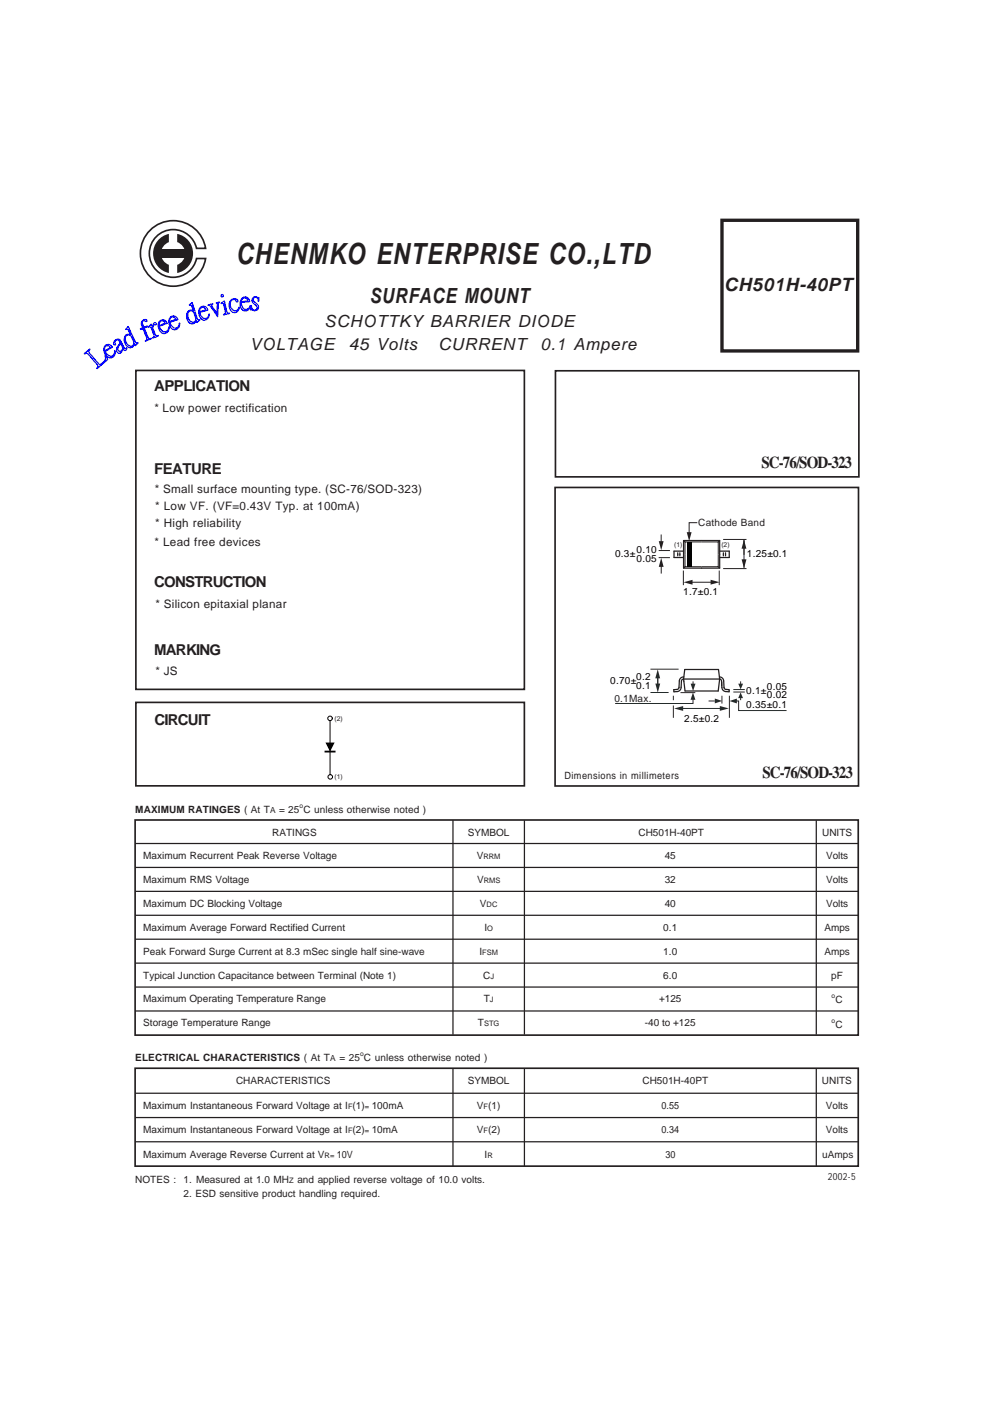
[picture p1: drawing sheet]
<svg xmlns="http://www.w3.org/2000/svg" width="210mm" height="297mm" viewBox="0 0 210 297" stroke-linecap="round" stroke-linejoin="round" font-family="sans-serif">
<path d="M32.1 48.4a6.9 6.9 0 0 1 11.4 4.1h-1.9a5 5 0 0 0-7.8-3.1 5 5 0 0 0 0 8.4 5 5 0 0 0 7.8-3.1h1.9a6.9 6.9 0 0 1-10.2 5 6.9 6.9 0 0 1-1.2-11.3zM28.7 78.4h82.2v67.4h-82.2zM28.7 148.6h82.2v17.6h-82.2zM28.6 173.5h152.9v45.5h-152.9zM28.6 226h152.9v20.7h-152.9z" fill="none" stroke="#231f20" stroke-width=".35"/>
<path d="M152.7 46.6h28.7v27.6h-28.7z" fill="none" stroke="#231f20" stroke-width=".71" stroke-linecap="butt"/>
<g fill="none" stroke="#231f20" stroke-width=".26">
<path d="M28.6 178.4h152.9M95.8 173.5v45.4M110.9 173.5v45.4M172.6 173.5v45.4M28.6 183.5h152.9M28.6 188.6h152.9M28.6 193.6h152.9M28.6 198.7h152.9M28.6 203.7h152.9M28.6 208.8h152.9M28.6 213.9h152.9M28.6 236.4h152.8"/>
<path d="M95.8 226.1v20.6M110.9 226.1v20.6M172.6 226.1v20.6M28.6 241.5h152.8"/>
</g>
<g fill="#231f20">
<path d="M33.8 50.4l1.2-.7 .7-.2v1.7a2.56 2.56 0 0 0-1.7 2.4 2.56 2.56 0 0 0 1.7 2.4v1.8a4.2 4.2 0 0 1-3.2-3.1 4.2 4.2 0 0 1 1.3-4.3z"/>
<path d="M37.5 49.5a4.2 4.2 0 0 1 3.3 4.1 4.2 4.2 0 0 1-3.3 4.2v-1.8a2.55 2.55 0 0 0 1.7-2.4 2.55 2.55 0 0 0-1.7-2.4z"/>
<path d="M33.9 52.7h5.3v1.7h-5.3z"/>
</g>
<path d="M28.6 231.3h152.8" fill="none" stroke="#231f20" stroke-width=".26"/>
<g fill="none" stroke="#000" stroke-width=".21">
<path d="M69.8 152.4v11.5"/>
<circle cx="69.8" cy="152" r=".48"/>
<circle cx="69.8" cy="164.3" r=".48"/>
</g>
<path d="M68.8 157.1h2l-1 1.9z" fill="#000"/>
<path d="M68.8 159h2" fill="none" stroke="#000" stroke-width=".38"/>
<path d="M117.5 78.4h64.1v22.5h-64.1zM117.4 103.1h64.2v63.2h-64.2z" fill="none" stroke="#231f20" stroke-width=".35"/>
<path d="M152.9 114.1h5M152.9 120.3h5" fill="none" stroke="#231f20" stroke-width=".21"/>
<path d="M157.3 114.3v5.8" fill="none" stroke="#232b2a" stroke-width=".21"/>
<g fill="#231f20">
<path d="M157.3 114.2l.5 1.9h-1z"/>
<path d="M156.8 118.3h1.1l-.6 1.9z"/>
</g>
<path d="M157.3 114.2v3.2M152.1 120.7v3.1" fill="none" stroke="#232b2a" stroke-width=".21"/>
<path d="M144.5 120.7v3.1M145.5 123.2h5.3" fill="none" stroke="#231f20" stroke-width=".21"/>
<g fill="#231f20">
<path d="M150.3 122.6l1.9 .6-1.9 .5z"/>
<path d="M144.5 123.2l2-.5v1z"/>
</g>
<path d="M139.3 116.5h2.4M139.3 118h2.4" fill="none" stroke="#231f20" stroke-width=".21"/>
<path d="M139.8 113.1v1.7z" fill="#232b2a" stroke="#232b2a" stroke-width=".21"/>
<path d="M139.3 114.5h1l-.5 1.9z" fill="#231f20"/>
<path d="M139.8 119.6v1.7z" fill="#232b2a" stroke="#231f20" stroke-width=".21"/>
<path d="M139.8 118l.5 1.9h-1z" fill="#231f20"/>
<path d="M143.3 116.9v.7M143.8 116.9v.7M144.6 114.3h7.6v5.9h-7.6zM144.6 116.6h-2.1v1.3h2.1M144.6 114.3l.3 .3M144.9 119.9l-.3 .3M151.9 119.9l.3 .3M152.2 116.6h2v1.3h-2M152.2 114.3l-.3 .3M153 116.9v.7M153.4 116.9v.7" fill="none" stroke="#231f20" stroke-width=".26"/>
<path d="M144.9 114.6h7v5.3h-7zM147.5 110.6h-1.8v2.7" fill="none" stroke="#231f20" stroke-width=".21"/>
<path d="M145.3 114.6h.9v5.2h-.9z" fill="#000"/>
<path d="M145.2 112.6h1.1l-.6 1.9z" fill="#231f20"/>
<path d="M156.6 144.1v1z" fill="#232b2a" stroke="#232b2a" stroke-width=".21"/>
<path d="M156.1 144.6h1l-.5 1.2z" fill="#232b2a"/>
<path d="M146.6 144.1v1z" fill="#232b2a" stroke="#232b2a" stroke-width=".21"/>
<g fill="#232b2a">
<path d="M146.1 144.6h1l-.5 1.6z"/>
<path d="M156.6 146.5l.5 1.2h-1z"/>
</g>
<path d="M156.6 147.4v.7z" fill="#232b2a" stroke="#232b2a" stroke-width=".21"/>
<path d="M146.6 146.5l.5 1.5h-1.1z" fill="#232b2a"/>
<path d="M146.6 147.4v1.4h-16.5" fill="none" stroke="#232b2a" stroke-width=".21"/>
<g fill="#232b2a" stroke="#232b2a" stroke-width=".21">
<path d="M155.1 146.4h2.4z"/>
<path d="M155.1 145.9h2.4z"/>
<path d="M139.1 143.4v2.1z"/>
</g>
<g fill="#232b2a">
<path d="M138.6 144.6h1l-.5 1.9z"/>
<path d="M139.1 141.6l.5 1.9h-1z"/>
</g>
<g fill="#232b2a" stroke="#232b2a" stroke-width=".21">
<path d="M139.1 142.9v2.1z"/>
<path d="M137.6 146.5h3.8z"/>
<path d="M137.6 141.6h5.9z"/>
<path d="M143.7 149.9h8.9z"/>
</g>
<g fill="#232b2a">
<path d="M152.2 149.3l1.9 .6-1.9 .5z"/>
<path d="M142.6 149.9l1.9-.5v1z"/>
</g>
<path d="M149.8 148.3h1.4z" fill="#232b2a" stroke="#232b2a" stroke-width=".21"/>
<path d="M155.4 148.3h.8v2h10.1" fill="none" stroke="#232b2a" stroke-width=".21"/>
<g fill="#232b2a">
<path d="M151.2 147.8l1.5 .5-1.5 .5z"/>
<path d="M154.3 148.3l1.5-.5v1z"/>
</g>
<g fill="#232b2a" stroke="#232b2a" stroke-width=".21">
<path d="M142.4 149.2v2.7z"/>
<path d="M142.4 147.2v.9z"/>
<path d="M154.3 147.2v4.7z"/>
<path d="M143.9 146.5h3.1z"/>
<path d="M152.7 147.2v1.6z"/>
</g>
<path d="M144.6 143.6l.3 2.6h7l.3-2.6M144.6 143.6l.2-2h7.1l.3 2M144.6 143.6h7.6M144.6 143.6l-.5 .4-.1 1.5-.2 .5-.3 .2-1 .1v-.4l.8-.1 .3-.4M144.6 144.1h.1M144.6 143.2l-.5 .1-.3 .4-.2 1.7M152.1 143.6l.5 .4 .1 1.5 .2 .5 .4 .2 .9 .1v-.4l-.8-.1-.3-.4M152.1 143.2l.5 .1 .3 .4 .2 1.7M152.6 144.2v.8" fill="none" stroke="#231f20" stroke-width=".26"/>
<g fill="none" stroke="#00f" stroke-width=".25">
<path d="M17.8 74.8l1.2-1v.1l-.2 .4 .1 .3 2 2.4a.38 .38 0 0 0 .7-.1 1.48 1.48 0 0 0 .7-1.8l.5 1-2.2 1.9-.1-.1 .2-.4-.1-.3-1.9-2.2a.47 .47 0 0 0-.8-.1zM22.3 73.1a.95 .95 0 0 1 1.5 .4l-1.6 .9a1.13 1.13 0 0 0 1.8 .7l.2-1a1.07 1.07 0 0 1-.5 1.6 1.07 1.07 0 0 1-1.5-.8l-.3-1zM22.3 73.3a.65 .65 0 0 1 1.1 .2l-1.2 .7-.1-.6zM24.2 72.1a.79 .79 0 0 1 .9-.4 .79 .79 0 0 1 .6 .7l.6 1.2 .2 .1 .3-.2a.37 .37 0 0 1-.1 .5 .37 .37 0 0 1-.5 0l-.1-.2-.2 .3a.69 .69 0 0 1-1 .5 .69 .69 0 0 1-.2-1.1l.7-.9-.1-.4a.53 .53 0 0 0-.8-.2 .53 .53 0 0 0-.1 .9l-.1 .1a.55 .55 0 0 1-.1-.9zM25.5 72.7l.4 .8a.57 .57 0 0 1-.2 .7 .57 .57 0 0 1-.8-.1 .57 .57 0 0 1 .2-.8zM26.7 71.1a.69 .69 0 0 1 1.1 .2l.5 1.1a.72 .72 0 0 1-.5 .8 .72 .72 0 0 1-.8-.4 1.47 1.47 0 0 1-.3-1.7zM26.9 69.2l.2-.1 1.5 3.2 .6 .3-.5 .5-.2-.4a1.02 1.02 0 0 1-1.1 .9 1.02 1.02 0 0 1-1-1 1.16 1.16 0 0 1-.1-1.2 1.16 1.16 0 0 1 1.1-.7l.2 .1-.5-1.1-.5-.1zM30.2 67.8l.6-.2 .3 .3-.1 .1a.51 .51 0 0 0-.6-.1 .51 .51 0 0 0-.3 .4l.3 .9 .7-.2 .1 .1-.7 .3 .7 1.8a.58 .58 0 0 0 .8 .4l-1.2 .6a.63 .63 0 0 0 .2-.9l-.8-1.8-.5 .2v-.1l.5-.2-.3-.9zM32 68.6l.2 .6 .1-.3a.45 .45 0 0 1 .2-.5 .45 .45 0 0 1 .5 .1 .31 .31 0 0 1-.1 .3 .31 .31 0 0 1-.4-.1l-.2 .8 .5 1.2 .2 .3 .5 .1-1.2 .4 .3-.6-.6-1.4-.2-.3h-.4zM33.8 67.9a.95 .95 0 0 1 1.6 .5l-1.7 .6a1.15 1.15 0 0 0 1.6 1l.4-.8a1.09 1.09 0 0 1-.8 1.4 1.09 1.09 0 0 1-1.3-1l-.1-1zM33.9 68.1a.67 .67 0 0 1 1 .3l-1.3 .5zM36 67.1a.96 .96 0 0 1 1.6 .5l-1.7 .6a1.14 1.14 0 0 0 1.6 1l.4-.8a1.07 1.07 0 0 1-.8 1.4 1.07 1.07 0 0 1-1.3-1.1l-.1-1z"/>
<path d="M36.1 67.2a.66 .66 0 0 1 1.1 .4l-1.3 .4zM39.9 66a.7 .7 0 0 1 1.2 .3l.3 1.1a.72 .72 0 0 1-.6 .8 .72 .72 0 0 1-.8-.5 1.39 1.39 0 0 1-.1-1.7zM40 64.5l.6-.5 1.1 3.3 .1 .3 .5 .1-.6 .5-.2-.4a1.01 1.01 0 0 1-1.1 .7 1.01 1.01 0 0 1-.9-1.1 1.15 1.15 0 0 1 0-1.2 1.15 1.15 0 0 1 1.2-.5l.2 .1-.4-1.2zM42.4 65a.94 .94 0 0 1 1.6 .6l-1.8 .5a1.19 1.19 0 0 0 1.4 1.2l.4-.3 .2-.6a1.08 1.08 0 0 1-.9 1.3 1.08 1.08 0 0 1-1.2-1.1l-.1-1zM42.5 65.2a.67 .67 0 0 1 1 .4l-1.3 .3zM44 64.5l1-.3-.2 .3v.3l1.1 1.5 .1-2-.3-.2 .7-.2-.2 .6-.2 2.5-.6-.9a2.8 2.8 0 0 0-1.3-1.5zM46.8 64.1l.7-.4 .5 2.2 .1 .3 .5 .1-1.3 .3 .3-.3 .1-.3-.4-1.7zM48.8 63.5a.8 .8 0 0 1 .8-.4 .8 .8 0 0 1 .7 .7l-.2 .1a.75 .75 0 0 0-.9-.5 .75 .75 0 0 0-.5 1 1.09 1.09 0 0 0 1.5 1.2l.3-.6a1 1 0 0 1-.8 1.1 1 1 0 0 1-1.1-.8l-.1-1zM51.2 63.1a.95 .95 0 0 1 1-.2 .95 .95 0 0 1 .6 .9l-1.8 .2a1.19 1.19 0 0 0 1.2 1.4l.4-.2 .3-.6a1.08 1.08 0 0 1-1.1 1.2 1.08 1.08 0 0 1-1-1.3l.1-1zM51.3 63.2a.66 .66 0 0 1 1.1 .5l-1.4 .1zM53.5 63a.91 .91 0 0 1 1.2 0l.1-.1-.1 .9-.1-.1a.56 .56 0 0 0-.4-.8 .56 .56 0 0 0-.6 .6l.7 .8a.84 .84 0 0 1 .1 1.3 .84 .84 0 0 1-1.3-.1l-.1 .1 .2-1a.65 .65 0 0 0 .3 .9 .65 .65 0 0 0 .9-.3l-.2-.4-.4-.4a.87 .87 0 0 1-.3-1.4z"/>
<circle cx="47" cy="62.6" r=".25"/>
</g>
<text font-size="6.2" fill="#231f20" x="49.9" y="55.8">CHENMKO ENTERPRISE CO.,LTD</text>
<text font-size="4.4" fill="#231f20" x="78.2" y="64.1">SURFACE MOUNT</text>
<text font-size="3.9" fill="#231f20" x="153.2" y="61.5">CH501H-40PT</text>
<g font-size="3.5" fill="#231f20">
<text x="68.6" y="69.2">SCHOTTKY BARRIER DIODE</text>
<text x="52.8" y="74">VOLTAGE</text>
<text x="73.8" y="74">45 Volts</text>
<text x="92.7" y="74">CURRENT</text>
<text x="114.3" y="74">0.1 Ampere</text>
<text x="161" y="99.1">SC-76/SOD-323</text>
<text x="161.2" y="164.6">SC-76/SOD-323</text>
</g>
<g font-size="3.2" fill="#231f20">
<text x="32.6" y="82.8">APPLICATION</text>
<text x="32.6" y="100.2">FEATURE</text>
<text x="32.6" y="124.2">CONSTRUCTION</text>
<text x="32.6" y="138.5">MARKING</text>
<text x="32.7" y="153.4">CIRCUIT</text>
</g>
<g font-size="2.5" fill="#231f20">
<text x="32.6" y="87.2">* Low power rectification</text>
<text x="32.7" y="104.3">* Small surface mounting type. (SC-76/SOD-323)</text>
<text x="32.8" y="107.9">* Low VF. (VF=0.43V Typ. at 100mA)</text>
<text x="32.8" y="111.6">* High reliability</text>
<text x="32.7" y="115.5">* Lead free devices</text>
<text x="32.9" y="128.6">* Silicon epitaxial planar</text>
<text x="32.9" y="142.7">* JS</text>
</g>
<g font-size="2.1" fill="#231f20">
<text x="147.7" y="111.2">Cathode Band</text>
<text x="129.9" y="148.5">0.1Max.</text>
<text x="119.4" y="164.7">Dimensions in millimeters</text>
<text x="28.6" y="172">MAXIMUM RATINGES ( At T</text>
<text x="59" y="172">= 25 C unless otherwise noted )</text>
<text x="57.6" y="176.8">RATINGS</text>
<text x="98.9" y="176.8">SYMBOL</text>
<text x="135" y="176.8">CH501H-40PT</text>
<text x="173.9" y="176.8">UNITS</text>
<text x="30.3" y="181.7">Maximum Recurrent Peak Reverse Voltage</text>
<text x="100.8" y="181.7">V</text>
<text x="140.6" y="181.7">45</text>
<text x="174.7" y="181.7">Volts</text>
<text x="30.3" y="186.8">Maximum RMS Voltage</text>
<text x="30.3" y="191.9">Maximum DC Blocking Voltage</text>
<text x="100.9" y="186.8">V</text>
<text x="101.5" y="191.9">V</text>
<text x="140.6" y="186.8">32</text>
<text x="140.6" y="191.9">40</text>
<text x="174.7" y="186.8">Volts</text>
<text x="174.7" y="191.9">Volts</text>
<text x="30.3" y="196.9">Maximum Average Forward Rectified Current</text>
<text x="102.4" y="196.9">I</text>
<text x="140.3" y="196.9">0.1</text>
<text x="174.3" y="196.9">Amps</text>
<text x="30.3" y="202">Peak Forward Surge Current at 8.3 mSec single half sine-wave</text>
<text x="101.4" y="202">I</text>
<text x="140.3" y="202">1.0</text>
<text x="174.3" y="202">Amps</text>
<text x="30.3" y="207.1">Typical Junction Capacitance between Terminal (Note 1)</text>
<text x="102.2" y="207.1">C</text>
<text x="140.3" y="207.1">6.0</text>
<text x="175.8" y="207.1">pF</text>
<text x="30.3" y="211.9">Maximum Operating Temperature Range</text>
<text x="102.3" y="211.9">T</text>
<text x="139.4" y="211.9">+125</text>
<text x="176.7" y="212.1">C</text>
<text x="30.3" y="217.1">Storage Temperature Range</text>
<text x="101.1" y="217.1">T</text>
<text x="136.4" y="217.1">-40 to +125</text>
<text x="176.7" y="217.4">C</text>
<text x="28.6" y="224.4">ELECTRICAL CHARACTERISTICS ( At T</text>
<text x="71.8" y="224.4">= 25 C unless otherwise noted )</text>
<text x="49.9" y="229.3">CHARACTERISTICS</text>
<text x="98.9" y="229.3">SYMBOL</text>
<text x="135.9" y="229.4">CH501H-40PT</text>
<text x="173.8" y="229.3">UNITS</text>
<text x="30.3" y="239.7">Maximum Instantaneous Forward Voltage at I (2) 10mA</text>
<text x="30.3" y="234.6">Maximum Instantaneous Forward Voltage at I (1) 100mA</text>
<text x="100.9" y="239.7">V (2)</text>
<text x="100.9" y="234.6">V (1)</text>
<text x="139.9" y="239.7">0.34</text>
<text x="139.9" y="234.6">0.55</text>
<text x="174.6" y="239.7">Volts</text>
<text x="174.6" y="234.6">Volts</text>
<text x="30.3" y="244.9">Maximum Average Reverse Current at V</text>
<text x="71.2" y="244.9">10V</text>
<text x="102.5" y="244.9">I</text>
<text x="140.7" y="244.9">30</text>
<text x="173.9" y="244.9">uAmps</text>
<text x="28.6" y="250.3">NOTES :</text>
<text x="38.8" y="250.3">1. Measured at 1.0 MH</text>
<text x="62.9" y="250.3">and applied reverse voltage of 10.0 volts.</text>
<text x="175.1" y="249.6">2002-5</text>
<text x="38.8" y="253.2">2. ESD sensitive product handling required.</text>
</g>
<g font-size="2.1">
<text x="130.1" y="117.8">0.3±</text>
<text x="134.6" y="118.9">0.05</text>
<text x="134.6" y="116.9">0.10</text>
<text x="157.9" y="117.9">1.25±0.1</text>
<text x="144.5" y="125.8">1.7±0.1</text>
<text x="134.5" y="143.9">0.2</text>
<text x="129.1" y="144.6">0.70±</text>
<text x="134.5" y="145.7">0.1</text>
<text x="157.8" y="146.9">0.1±</text>
<text x="157.8" y="149.8">0.35±0.1</text>
<text x="162.2" y="145.9">0.05</text>
<text x="162.2" y="147.6">0.02</text>
<text x="144.7" y="152.8">2.5±0.2</text>
</g>
<g font-size="1.8" fill="#231f20">
<text x="57.1" y="172">A</text>
<text x="69.8" y="224.4">A</text>
</g>
<g font-size="1.6" fill="#231f20">
<text x="102.2" y="181.7">RRM</text>
<text x="102.3" y="186.8">RMS</text>
<text x="102.9" y="191.9">DC</text>
<text x="103" y="196.9">O</text>
<text x="102" y="202">FSM</text>
<text x="103.7" y="207.1">J</text>
<text x="103.6" y="211.9">J</text>
<text x="102.4" y="217.1">STG</text>
<text x="73.6" y="239.7">F</text>
<text x="73.6" y="234.6">F</text>
<text x="77.2" y="239.7">=</text>
<text x="77.2" y="234.6">=</text>
<text x="102.3" y="239.7">F</text>
<text x="102.3" y="234.6">F</text>
<text x="68.7" y="244.9">R=</text>
<text x="103.1" y="244.9">R</text>
<text x="61.2" y="250.3">Z</text>
</g>
<g font-size="1.4" fill="#231f20">
<text x="142.6" y="115.8">(1)</text>
<text x="152.6" y="115.8">(2)</text>
<text x="70.7" y="152.5">(2)</text>
<text x="70.7" y="164.7">(1)</text>
<text x="63.4" y="170.9">o</text>
<text x="175.9" y="211.1">o</text>
<text x="175.9" y="216.3">o</text>
<text x="76.2" y="223.3">o</text>
</g>
</svg>
